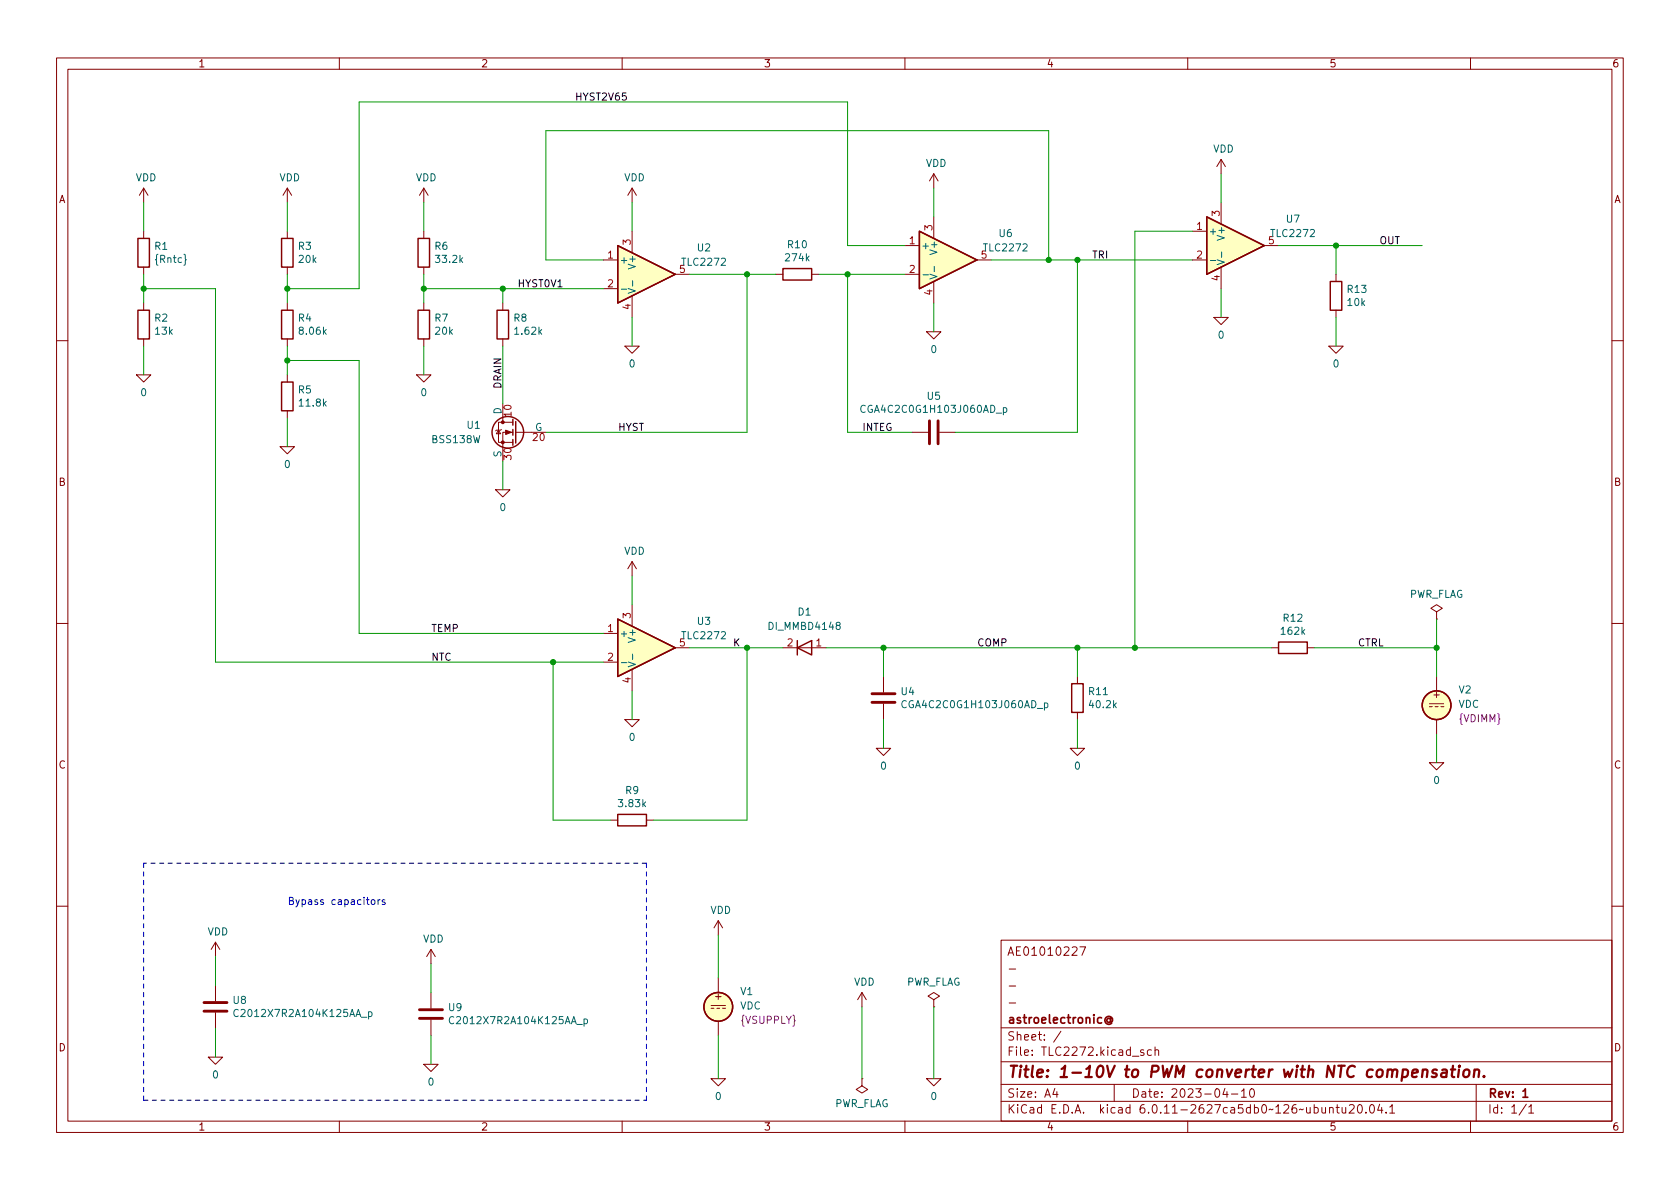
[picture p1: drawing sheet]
<svg xmlns="http://www.w3.org/2000/svg" width="297mm" height="210mm" viewBox="0 0 297 210" stroke-linecap="round" stroke-linejoin="round" font-family="sans-serif">
<g fill="none" stroke="#840000" stroke-width=".18">
<path d="M10 10.2h277v190.1h-277zM12 12.2h273v186.1h-273zM60 10.2v2M110 10.2v2M160 10.2v2M210 10.2v2M260 10.2v2M25.4 33.3v2.5M25.4 33.3l-.8 1.2M25.4 33.3l.8 1.2M50.8 33.3v2.5M50.8 33.3l-.8 1.2"/>
<path d="M50.8 33.3l.8 1.2M74.9 33.3v2.5M74.9 33.3l-.7 1.2M74.9 33.3l.8 1.2M111.8 33.3v2.5M111.8 33.3l-.8 1.2M111.8 33.3l.7 1.2M165.1 30.7v2.6M165.1 38.3v3.9M165.1 30.7l-.8 1.3M165.1 30.7l.8 1.3M215.9 28.2l-.8 1.3"/>
<path d="M215.9 28.2v2.5M215.9 35.8v3.8M215.9 28.2l.8 1.3M25.4 40.9v1.3M25.4 47.2v1.3M25.4 53.6v1.3M25.4 59.9v1.3M50.8 40.9v1.3M50.8 47.2v1.3M50.8 53.6v1.3M50.8 59.9v1.3M74.9 40.9v1.3"/>
<path d="M74.9 47.2v1.3M74.9 53.6v1.3M74.9 59.9v1.3M88.9 53.6v1.3M88.9 59.9v1.3M106.7 46h2.5M106.7 51h2.5M111.8 40.9v3.8M111.8 52.3v3.8M119.4 48.5h2.5M137.2 48.5h1.2M143.5 48.5h1.3"/>
<path d="M160 43.4h2.6M160 48.5h2.6M163.8 58.7h2.6l-1.3 1.2zM165.1 49.8v3.8M172.7 46h2.6M210.8 40.9h2.6M210.8 46h2.6M214.6 56.1h2.6l-1.3 1.3zM215.9 47.2v3.8M223.5 43.4h2.6M236.2 48.5v1.3M236.2 54.9v1.2"/>
<path d="M10 60.2h2M24.1 66.3h2.6l-1.3 1.3zM49.5 79h2.6l-1.3 1.3zM50.8 66.3v1.3M50.8 72.6v1.3M73.7 66.3h2.5l-1.3 1.3zM88.1 76.1l.4 .6h-.7zM88.6 75.9l-.1 .2h-.7l-.2 .1M88.9 71.4v3.3M90.7 76.4h-1.8v5.1M90.7 74.7h-2.6v3.5h2.6M91.2 76.4h5.3"/>
<path d="M110.5 61.2h2.5l-1.2 1.3zM161.3 76.4h2.8M166.1 76.4h2.8M234.9 61.2h2.6l-1.3 1.3zM285 60.2h2M87.6 86.6h2.6l-1.3 1.3zM111.8 99.3l-.8 1.3M111.8 99.3v2.5M111.8 99.3l.7 1.3M10 110.2h2M106.7 112h2.5M106.7 117.1h2.5"/>
<path d="M111.8 106.9v3.8M111.8 118.4v3.8M119.4 114.5h2.5M138.4 114.5h7.6M156.2 119.6v2.8M190.5 119.6v1.3M224.8 114.5h1.3M231.1 114.5h1.3M254 108.2l1-.6-1-.7-1 .7 1 .6v1.3M254 109.5h.1M254 119.6v2.6M285 110.2h2"/>
<path d="M110.5 127.2h2.5l-1.2 1.3zM154.9 132.3h2.6l-1.3 1.3zM156.2 124.5v2.7M189.2 132.3h2.6l-1.3 1.3zM190.5 126v1.2M252.7 134.9h2.6l-1.3 1.2zM252.7 124.5h2.6M252.7 125h.5M253.7 125h.6M254 127.2v2.6M254.8 125h.5M107.9 145h1.3"/>
<path d="M114.3 145h1.3M10 160.2h2M38.1 166.6v2.6M38.1 174.2v2.8M38.1 179.1v2.8M38.1 166.6l-.8 1.3M38.1 166.6l.8 1.3M76.2 167.9l-.8 1.3M76.2 167.9v2.5M76.2 175.5v2.8M76.2 167.9l.8 1.3M125.7 177.8h2.6"/>
<path d="M125.7 178.3h.5M126.7 178.3h.6M127 162.8v2.5M127 173v2.5M127 162.8l-.8 1.3M127 162.8l.8 1.3M127.8 178.3h.5M152.4 175.5l-.8 1.3M152.4 175.5v2.5M152.4 175.5l.8 1.3M165.1 176.8l1-.7-1-.6-1 .6 1 .7v1.2M165.1 178h.1"/>
<path d="M177 166.3h108v32h-108zM178.4 177.4h1.2M178.4 174.4h1.2M178.4 171.4h1.2M190.9 167.4h1l-.6 1.5M285 160.2h2M36.8 186.9h2.6l-1.3 1.3zM60 198.3v2M74.9 188.2h2.6l-1.3 1.3zM76.2 180.3v2.8M110 198.3v2M125.7 190.7h2.6l-1.3 1.3z"/>
<path d="M127 180.6v2.5M152.4 190.7v1.3l1 .7-1 .6-1-.6 1-.7M152.4 190.7h.1M160 198.3v2M163.8 190.7h2.6l-1.3 1.3zM177 194.8h108M177 191.8h108M177 187.8h108M177 181.8h108M182.5 186.5v.1M182.5 185.7v.1M184.6 183.8v.1"/>
<path d="M184.6 183v.1M187.6 182.4l-1.3 1.9M197 191.8v3M203.6 185.7l-.5-.1-.2 .3v.4l.1 .3h.6M204.2 185.8l.2-.2 .4 .1 .1 .9M204.2 185.1v1.5M210 198.3v2M217.7 193.5h1.2M219.5 193l.4-.5v1.5M219.5 194h.9M221.1 192.7l.2-.2a.81 .81 0 0 1 .6 .7 .81 .81 0 0 1-.3 .8h-.2a.81 .81 0 0 1-.3-1.3zM238.6 195.5l.5-.2 .3 .2v.3l-.9 1h.9"/>
<path d="M240.2 195.4l.2-.1a.81 .81 0 0 1 .5 .7 .81 .81 0 0 1-.3 .8h-.1a.81 .81 0 0 1-.6-.6 .81 .81 0 0 1 .3-.8zM241.5 196.7v.1M242.4 195.4l.1-.1a.81 .81 0 0 1 .6 .7 .81 .81 0 0 1-.3 .8h-.2a.81 .81 0 0 1-.5-.6 .81 .81 0 0 1 .3-.8zM243.9 195.3l-.3 1h.9M244.3 195.8v1M245.1 196.7v.1M245.7 195.8l.4-.5v1.5M245.7 196.8h.9M260 198.3v2M261 191.8v6.5M270.3 195.8l.4-.5v1.5M270.3 196.8h.9"/>
</g>
<path d="M195.8 188.5l.4 2 .9-2M227 189.1l.2 1.4 .5-1 .3 1 .5-1.4M236 188.5l-.3 2-.9-2-.2 2" fill="none" stroke="#840000" stroke-width=".4"/>
<path d="M196.3 180.2a.36 .36 0 0 0-.5 0 .36 .36 0 0 0 0 .5 .36 .36 0 0 0 .5-.1M196.3 180.1v.5l.2 .1a.63 .63 0 0 0-.2-1 .63 .63 0 0 0-.9 .4 .7 .7 0 0 0 .3 .9 .7 .7 0 0 0 .9-.1" fill="none" stroke="#840000" stroke-width=".3"/>
<g fill="none" stroke="#840000" stroke-width=".25">
<path d="M213.4 38.3l10.1 5.1-10.1 5.1zM24.4 54.9h2v5h-2zM24.4 42.2h2v5h-2zM49.8 54.9h2v5h-2zM49.8 42.2h2v5h-2zM73.9 54.9h2v5h-2zM73.9 42.2h2v5h-2zM87.9 54.9h2v5h-2zM109.2 43.4l10.2 5.1-10.2 5.1zM138.4 47.5h5.1v2h-5.1zM162.6 40.9l10.1 5.1-10.1 5zM235.2 49.8h2v5.1h-2z"/>
<path d="M49.8 67.6h2v5h-2zM90.7 74.2v1M90.7 75.9v1.1M90.7 77.7v1M91.2 74.5v3.9M109.2 109.5l10.2 5-10.2 5.1zM141 114.5l2.5-1.2v2.5zM141 113.3v2.5M226.1 113.5h5v2.1h-5zM189.5 120.9h2v5.1h-2zM109.2 144h5.1v2h-5.1z"/>
<circle cx="89.8" cy="76.4" r="2.79"/>
<circle cx="254" cy="124.7" r="2.54"/>
<circle cx="127" cy="178" r="2.54"/>
</g>
<g fill="none" stroke="#006464" stroke-width=".18">
<path d="M27.9 45l-.2 .1v.7l-.2 .1 .2 .2v.6l.2 .2M32.5 45l.3 .1v.7l.1 .1-.1 .2v.6l-.3 .2M57.3 58.6l.4 .5M57.7 58.3l-.5 .5M81.4 45.9l.4 .5M81.8 45.6l-.5 .5M95.4 58.6l.4 .5M95.8 58.3l-.5 .5M109.9 51.1h.9M111.1 51l1.2 .4-1.2 .5M111.9 49.6v1M127.5 45.8l.5-.1 .3 .3-.8 .9h.8"/>
<path d="M142.7 45.7l.4 .4M143.1 45.3l-.5 .5M163.2 48.6h1M164.4 48.5l1.3 .4-1.3 .4M165.2 47.1v1M180.9 43.2l.5-.1 .2 .4-.8 .9h.8M214 46.1h1M215.2 45.9l1.3 .5-1.3 .4M216 44.5v1M231.7 40.7l.5-.1 .2 .3-.8 .9h.8M57.3 71.3l.4 .5M57.7 71l-.5 .5"/>
<path d="M176.1 73.1h1M177.4 72.1h.4l.2 .2-.1 .6h-.5M177.4 72.1v1.3M109.9 117.2h.9M111.1 117.1l1.2 .4-1.2 .4M111.9 115.7v.9M127.5 111.8l.5-.1 .3 .4-.8 .9h.8M148.1 110.6l-.3-.3 .1-.1 .2-.2 .3 .1 .2 .2-.1 .2-.5 .1-.2 .2 .1 .4 .2 .1h.3l.2-.2v-.3l-.3-.2M230.3 111.7l.4 .5M230.7 111.3l-.5 .5M183.4 125.3h1M184.7 124.4l.3-.1 .3 .3-.1 .5h-.5"/>
<path d="M184.7 124.3v1.3M195.1 122.8h.7M197 124.7l.4 .5M197.4 124.3l-.5 .5M113.8 142.2l.3 .5M114.1 141.8l-.4 .5M63.9 179.9h1M65.2 179l.3-.1 .3 .3-.1 .5h-.5M65.2 178.9v1.3M102 181.2h1M103.3 180.2h.3l.3 .2-.1 .6h-.5M103.3 180.2v1.3"/>
</g>
<g fill="#840000" stroke="#840000" stroke-width=".18">
<path d="M89.4 76.1l1 .3-1 .4z"/>
<circle cx="88.9" cy="78.2" r=".25"/>
<circle cx="88.9" cy="74.7" r=".25"/>
</g>
<path d="M89.2 71.9a.75 .75 0 0 1 1.2 .2 .72 .72 0 0 1-1.3-.1zM89.2 79.5a.75 .75 0 0 1 1.2 .2 .72 .72 0 0 1-1.3-.1zM90.4 73.2h-1.3l.4 .4M90.4 72.9v.7M94.3 76.8l.5-.2 .2 .4-.8 .9h.8M95.6 76.8l.2-.2a.68 .68 0 0 1 .4 .7 .68 .68 0 0 1-.4 .6l-.2-.1-.1-.4zM89.1 81.3v-.8l.5 .4 .1-.3h.5l.2 .1-.2 .6" fill="none" stroke="#a90000" stroke-width=".18"/>
<g fill="#ffffc2" stroke="#ffffc2" stroke-width=".18">
<path d="M213.4 38.3l10.1 5.1-10.1 5.1z"/>
<path d="M109.2 43.4l10.2 5.1-10.2 5.1z"/>
<path d="M109.2 109.5l10.2 5-10.2 5.1z"/>
<path d="M162.6 40.9l10.1 5.1-10.1 5z"/>
<circle cx="254" cy="124.7" r="2.54"/>
<circle cx="127" cy="178" r="2.54"/>
</g>
<path d="M258.6 126.2l-.3 .2v.6l-.2 .1 .2 .2v.6l.3 .2M264.8 126.2l.2 .2v.6l.2 .1-.2 .2v.6l-.2 .2" fill="none" stroke="#840084" stroke-width=".18"/>
<path d="M164.3 74.4v4.1M165.9 74.4v4.1M154.2 124.2h4M154.2 122.7h4M36.1 178.8h4M36.1 177.3h4M74.2 178.6h4M74.2 180.1h4" fill="none" stroke="#840000" stroke-width=".51"/>
<path d="M57.2 159.2l-.3-.1-.2 .2v.2l.5 .1v.3h-.5M67.2 159.1l-.4 .2M68.1 159.2l-.4-.1-.1 .2v.2l.5 .1v.3h-.5" fill="none" stroke="#0000c2" stroke-width=".18"/>
<path d="M25.4 152.6v42M114.3 152.6h-88.9M25.4 194.6h88.9M114.3 194.6v-42" fill="none" stroke="#0000c2" stroke-width=".18" stroke-dasharray=".8 .8"/>
<g fill="none" stroke="#009600" stroke-width=".18">
<path d="M25.4 35.8v5.1M50.8 35.8v5.1M74.9 35.8v5.1M111.8 35.8v5.1M165.1 33.3v5M215.9 30.7v5.1M25.4 51h12.7v66.1h68.6M25.4 48.5v5.1M50.8 48.5v5.1M74.9 48.5v5.1M74.9 51h31.8M88.9 51v2.6"/>
<path d="M106.7 46h-10.2v-22.9h88.9v22.9M111.8 56.1v5.1M121.9 48.5h15.3M132.1 48.5v27.9h-35.6M144.8 48.5h15.2M149.9 48.5v27.9h11.4M160 43.4h-10.1v-25.4h-86.4v33h-12.7M165.1 53.6v5.1M175.3 46h35.5M190.5 46v30.4h-21.6M210.8 40.9h-10.1v73.6M215.9 51v5.1"/>
<path d="M226.1 43.4h25.4M236.2 43.4v5.1M236.2 56.1v5.1M25.4 61.2v5.1M50.8 63.7h12.7v48.3h43.2M50.8 61.2v5.1M50.8 73.9v5.1M74.9 61.2v5.1M88.9 61.2v10.2M88.9 81.5v5.1M97.8 117.1v27.9h10.1M111.8 101.8v5.1"/>
<path d="M121.9 114.5h16.5M132.1 114.5v30.5h-16.5M146 114.5h78.8M156.2 114.5v5.1M190.5 114.5v5.1M232.4 114.5h21.6M254 109.5v10.1M111.8 122.2v5M156.2 127.2v5.1M190.5 127.2v5.1M254 129.8v5.1M38.1 169.2v5"/>
<path d="M76.2 170.4v5.1M127 165.3v7.7M152.4 178v12.7M165.1 178v12.7M38.1 181.9v5M76.2 183.1v5.1M127 183.1v7.6"/>
</g>
<g fill="#009600" stroke="#009600" stroke-width=".18">
<circle cx="156.2" cy="114.5" r=".46"/>
<circle cx="185.4" cy="46" r=".46"/>
<circle cx="149.9" cy="48.5" r=".46"/>
<circle cx="132.1" cy="114.5" r=".46"/>
<circle cx="97.8" cy="117.1" r=".46"/>
<circle cx="50.8" cy="63.7" r=".46"/>
<circle cx="25.4" cy="51" r=".46"/>
<circle cx="74.9" cy="51" r=".46"/>
<circle cx="88.9" cy="51" r=".46"/>
<circle cx="132.1" cy="48.5" r=".46"/>
<circle cx="50.8" cy="51" r=".46"/>
<circle cx="200.7" cy="114.5" r=".46"/>
<circle cx="190.5" cy="114.5" r=".46"/>
<circle cx="236.2" cy="43.4" r=".46"/>
<circle cx="190.5" cy="46" r=".46"/>
<circle cx="254" cy="114.5" r=".46"/>
</g>
<g font-size="2.8" fill="#840000">
<text x="178" y="191.2">Title:</text>
<text x="187.3" y="191.2">1-10V</text>
<text x="199.1" y="191.2">to</text>
<text x="204" y="191.2">PWM converter</text>
<text x="228.3" y="191.2">with</text>
<text x="236.2" y="191.2">NTC compensation.</text>
</g>
<g font-size="2.1" fill="#840000">
<text x="178" y="169.5">AE01010227</text>
<text x="178" y="184.5">Sheet:</text>
<text x="178" y="181.5">astroelectronic@</text>
<text x="178" y="187.2">File:</text>
<text x="184.4" y="187.2">TLC2272.kicad_sch</text>
<text x="178" y="197.4">KiCad</text>
<text x="178" y="194.6">Size:</text>
<text x="184.7" y="194.6">A4</text>
<text x="185.7" y="197.4">E.D.A.</text>
<text x="194.6" y="197.4">kicad</text>
<text x="200" y="194.6">Date:</text>
<text x="201.8" y="197.4">6.0.11-2627ca5db0~126~ubuntu20.04.1</text>
<text x="207" y="194.6">2023-04-10</text>
<text x="263" y="194.6">Rev:</text>
<text x="263" y="197.4">Id:</text>
<text x="267.1" y="197.4">1/1</text>
<text x="269.1" y="194.6">1</text>
</g>
<g font-size="1.8" fill="#840000">
<text x="35" y="12.3">1</text>
<text x="85" y="12.3">2</text>
<text x="135" y="12.3">3</text>
<text x="185" y="12.3">4</text>
<text x="235" y="12.3">5</text>
<text x="285" y="12.3">6</text>
<text x="10.4" y="36.3">A</text>
<text x="285.4" y="36.3">A</text>
<text x="10.3" y="86.3">B</text>
<text x="285.3" y="86.3">B</text>
<text x="253.1" y="123.8">+</text>
<text x="10.3" y="136.3">C</text>
<text x="285.3" y="136.3">C</text>
<text x="126.1" y="177.2">+</text>
<text x="10.3" y="186.3">D</text>
<text x="285.3" y="186.3">D</text>
<text x="35" y="200.3">1</text>
<text x="85" y="200.3">2</text>
<text x="135" y="200.3">3</text>
<text x="185" y="200.3">4</text>
<text x="235" y="200.3">5</text>
<text x="285" y="200.3">6</text>
</g>
<g font-size="1.8" fill="#0f0f0f">
<text x="101.6" y="17.8">HYST2V65</text>
<text x="193" y="45.7">TRI</text>
<text x="243.8" y="43.2">OUT</text>
<text x="91.4" y="50.8">HYST0V1</text>
<text x="88.6" y="68.8" transform="rotate(-90 88.6 68.8)">DRAIN</text>
<text x="109.2" y="76.2">HYST</text>
<text x="152.4" y="76.2">INTEG</text>
<text x="76.2" y="111.7">TEMP</text>
<text x="76.2" y="116.8">NTC</text>
<text x="129.5" y="114.3">K</text>
<text x="172.7" y="114.3">COMP</text>
<text x="240" y="114.3">CTRL</text>
</g>
<g font-size="1.8" fill="#006464">
<text x="163.6" y="29.9">VDD</text>
<text x="214.4" y="27.4">VDD</text>
<text x="23.9" y="32.4">VDD</text>
<text x="49.3" y="32.4">VDD</text>
<text x="73.5" y="32.4">VDD</text>
<text x="110.3" y="32.4">VDD</text>
<text x="213.6" y="41.9">+</text>
<text x="227.3" y="39.8">U7</text>
<text x="27.2" y="44.6">R1</text>
<text x="27.2" y="46.9">{Rntc}</text>
<text x="52.6" y="44.6">R3</text>
<text x="52.6" y="46.9">20k</text>
<text x="76.7" y="44.6">R6</text>
<text x="76.7" y="46.9">33.2k</text>
<text x="109.5" y="47">+</text>
<text x="112.8" y="47.8" transform="rotate(-90 112.8 47.8)">V+</text>
<text x="120.3" y="47.4">TLC2272</text>
<text x="123.1" y="44.8">U2</text>
<text x="138.6" y="46.6">274k</text>
<text x="139" y="44.3">R10</text>
<text x="162.8" y="44.5">+</text>
<text x="166.1" y="45.2" transform="rotate(-90 166.1 45.2)">V+</text>
<text x="173.7" y="44.8">TLC2272</text>
<text x="176.5" y="42.3">U6</text>
<text x="216.9" y="42.7" transform="rotate(-90 216.9 42.7)">V+</text>
<text x="224.5" y="42.3">TLC2272</text>
<text x="238" y="52.2">R13</text>
<text x="27.2" y="57.3">R2</text>
<text x="27.2" y="59.6">13k</text>
<text x="52.6" y="57.3">R4</text>
<text x="52.6" y="59.6">8.06k</text>
<text x="76.7" y="57.3">R7</text>
<text x="76.7" y="59.6">20k</text>
<text x="90.7" y="57.3">R8</text>
<text x="90.7" y="59.6">1.62k</text>
<text x="238" y="54.5">10k</text>
<text x="111.1" y="65.4">0</text>
<text x="164.4" y="62.8">0</text>
<text x="215.2" y="60.3">0</text>
<text x="235.5" y="65.4">0</text>
<text x="24.7" y="70.4">0</text>
<text x="52.6" y="70">R5</text>
<text x="74.2" y="70.4">0</text>
<text x="163.8" y="71.1">U5</text>
<text x="52.6" y="72.3">11.8k</text>
<text x="82.4" y="76.2">U1</text>
<text x="88.6" y="73.3" transform="rotate(-90 88.6 73.3)">D</text>
<text x="94.5" y="76.2">G</text>
<text x="151.9" y="73.4">CGA4C2C0G1H103J060AD_p</text>
<text x="50.1" y="83.1">0</text>
<text x="76.2" y="78.7">BSS138W</text>
<text x="88.6" y="80.9" transform="rotate(-90 88.6 80.9)">S</text>
<text x="88.2" y="90.8">0</text>
<text x="110.3" y="98.5">VDD</text>
<text x="249.2" y="106.1">PWR_FLAG</text>
<text x="109.5" y="113">+</text>
<text x="112.8" y="113.8" transform="rotate(-90 112.8 113.8)">V+</text>
<text x="120.3" y="113.4">TLC2272</text>
<text x="123.1" y="110.9">U3</text>
<text x="135.6" y="111.8">DI_MMBD4148</text>
<text x="140.9" y="109.2">D1</text>
<text x="226.2" y="112.6">162k</text>
<text x="226.7" y="110.3">R12</text>
<text x="159.1" y="123.3">U4</text>
<text x="159.1" y="125.6">CGA4C2C0G1H103J060AD_p</text>
<text x="192.3" y="123.3">R11</text>
<text x="192.3" y="125.6">40.2k</text>
<text x="257.8" y="123">V2</text>
<text x="257.8" y="125.5">VDC</text>
<text x="111.1" y="131.4">0</text>
<text x="155.5" y="136.5">0</text>
<text x="189.8" y="136.5">0</text>
<text x="109.1" y="143.1">3.83k</text>
<text x="110.4" y="140.8">R9</text>
<text x="253.3" y="139">0</text>
<text x="125.5" y="162">VDD</text>
<text x="36.6" y="165.8">VDD</text>
<text x="74.7" y="167.1">VDD</text>
<text x="41" y="177.9">U8</text>
<text x="79.1" y="179.2">U9</text>
<text x="130.8" y="176.3">V1</text>
<text x="130.8" y="178.9">VDC</text>
<text x="150.9" y="174.7">VDD</text>
<text x="160.3" y="174.7">PWR_FLAG</text>
<text x="41" y="180.2">C2012X7R2A104K125AA_p</text>
<text x="79.1" y="181.5">C2012X7R2A104K125AA_p</text>
<text x="37.4" y="191.1">0</text>
<text x="75.5" y="192.4">0</text>
<text x="126.3" y="194.9">0</text>
<text x="147.6" y="196.2">PWR_FLAG</text>
<text x="164.4" y="194.9">0</text>
</g>
<g font-size="1.8" fill="#a90000">
<text x="164.8" y="40.9" transform="rotate(-90 164.8 40.9)">3</text>
<text x="211.4" y="40.6">1</text>
<text x="215.6" y="38.4" transform="rotate(-90 215.6 38.4)">3</text>
<text x="107.3" y="45.7">1</text>
<text x="111.5" y="43.5" transform="rotate(-90 111.5 43.5)">3</text>
<text x="160.6" y="43.2">1</text>
<text x="173.3" y="45.7">5</text>
<text x="211.4" y="45.7">2</text>
<text x="224.1" y="43.2">5</text>
<text x="107.3" y="50.8">2</text>
<text x="120" y="48.3">5</text>
<text x="160.6" y="48.3">2</text>
<text x="164.8" y="52.4" transform="rotate(-90 164.8 52.4)">4</text>
<text x="215.6" y="49.8" transform="rotate(-90 215.6 49.8)">4</text>
<text x="111.5" y="54.9" transform="rotate(-90 111.5 54.9)">4</text>
<text x="107.3" y="111.8">1</text>
<text x="111.5" y="109.5" transform="rotate(-90 111.5 109.5)">3</text>
<text x="107.3" y="116.8">2</text>
<text x="120" y="114.3">5</text>
<text x="139" y="114.3">2</text>
<text x="144.1" y="114.3">1</text>
<text x="111.5" y="120.9" transform="rotate(-90 111.5 120.9)">4</text>
</g>
<g font-size="1.8" fill="#840084">
<text x="257.8" y="128.1">{VDIMM}</text>
<text x="130.8" y="181.4">{VSUPPLY}</text>
</g>
<g font-size="1.8" fill="#0000c2">
<text x="50.8" y="160">Bypass</text>
<text x="58.5" y="160">capacitors</text>
</g>
</svg>
